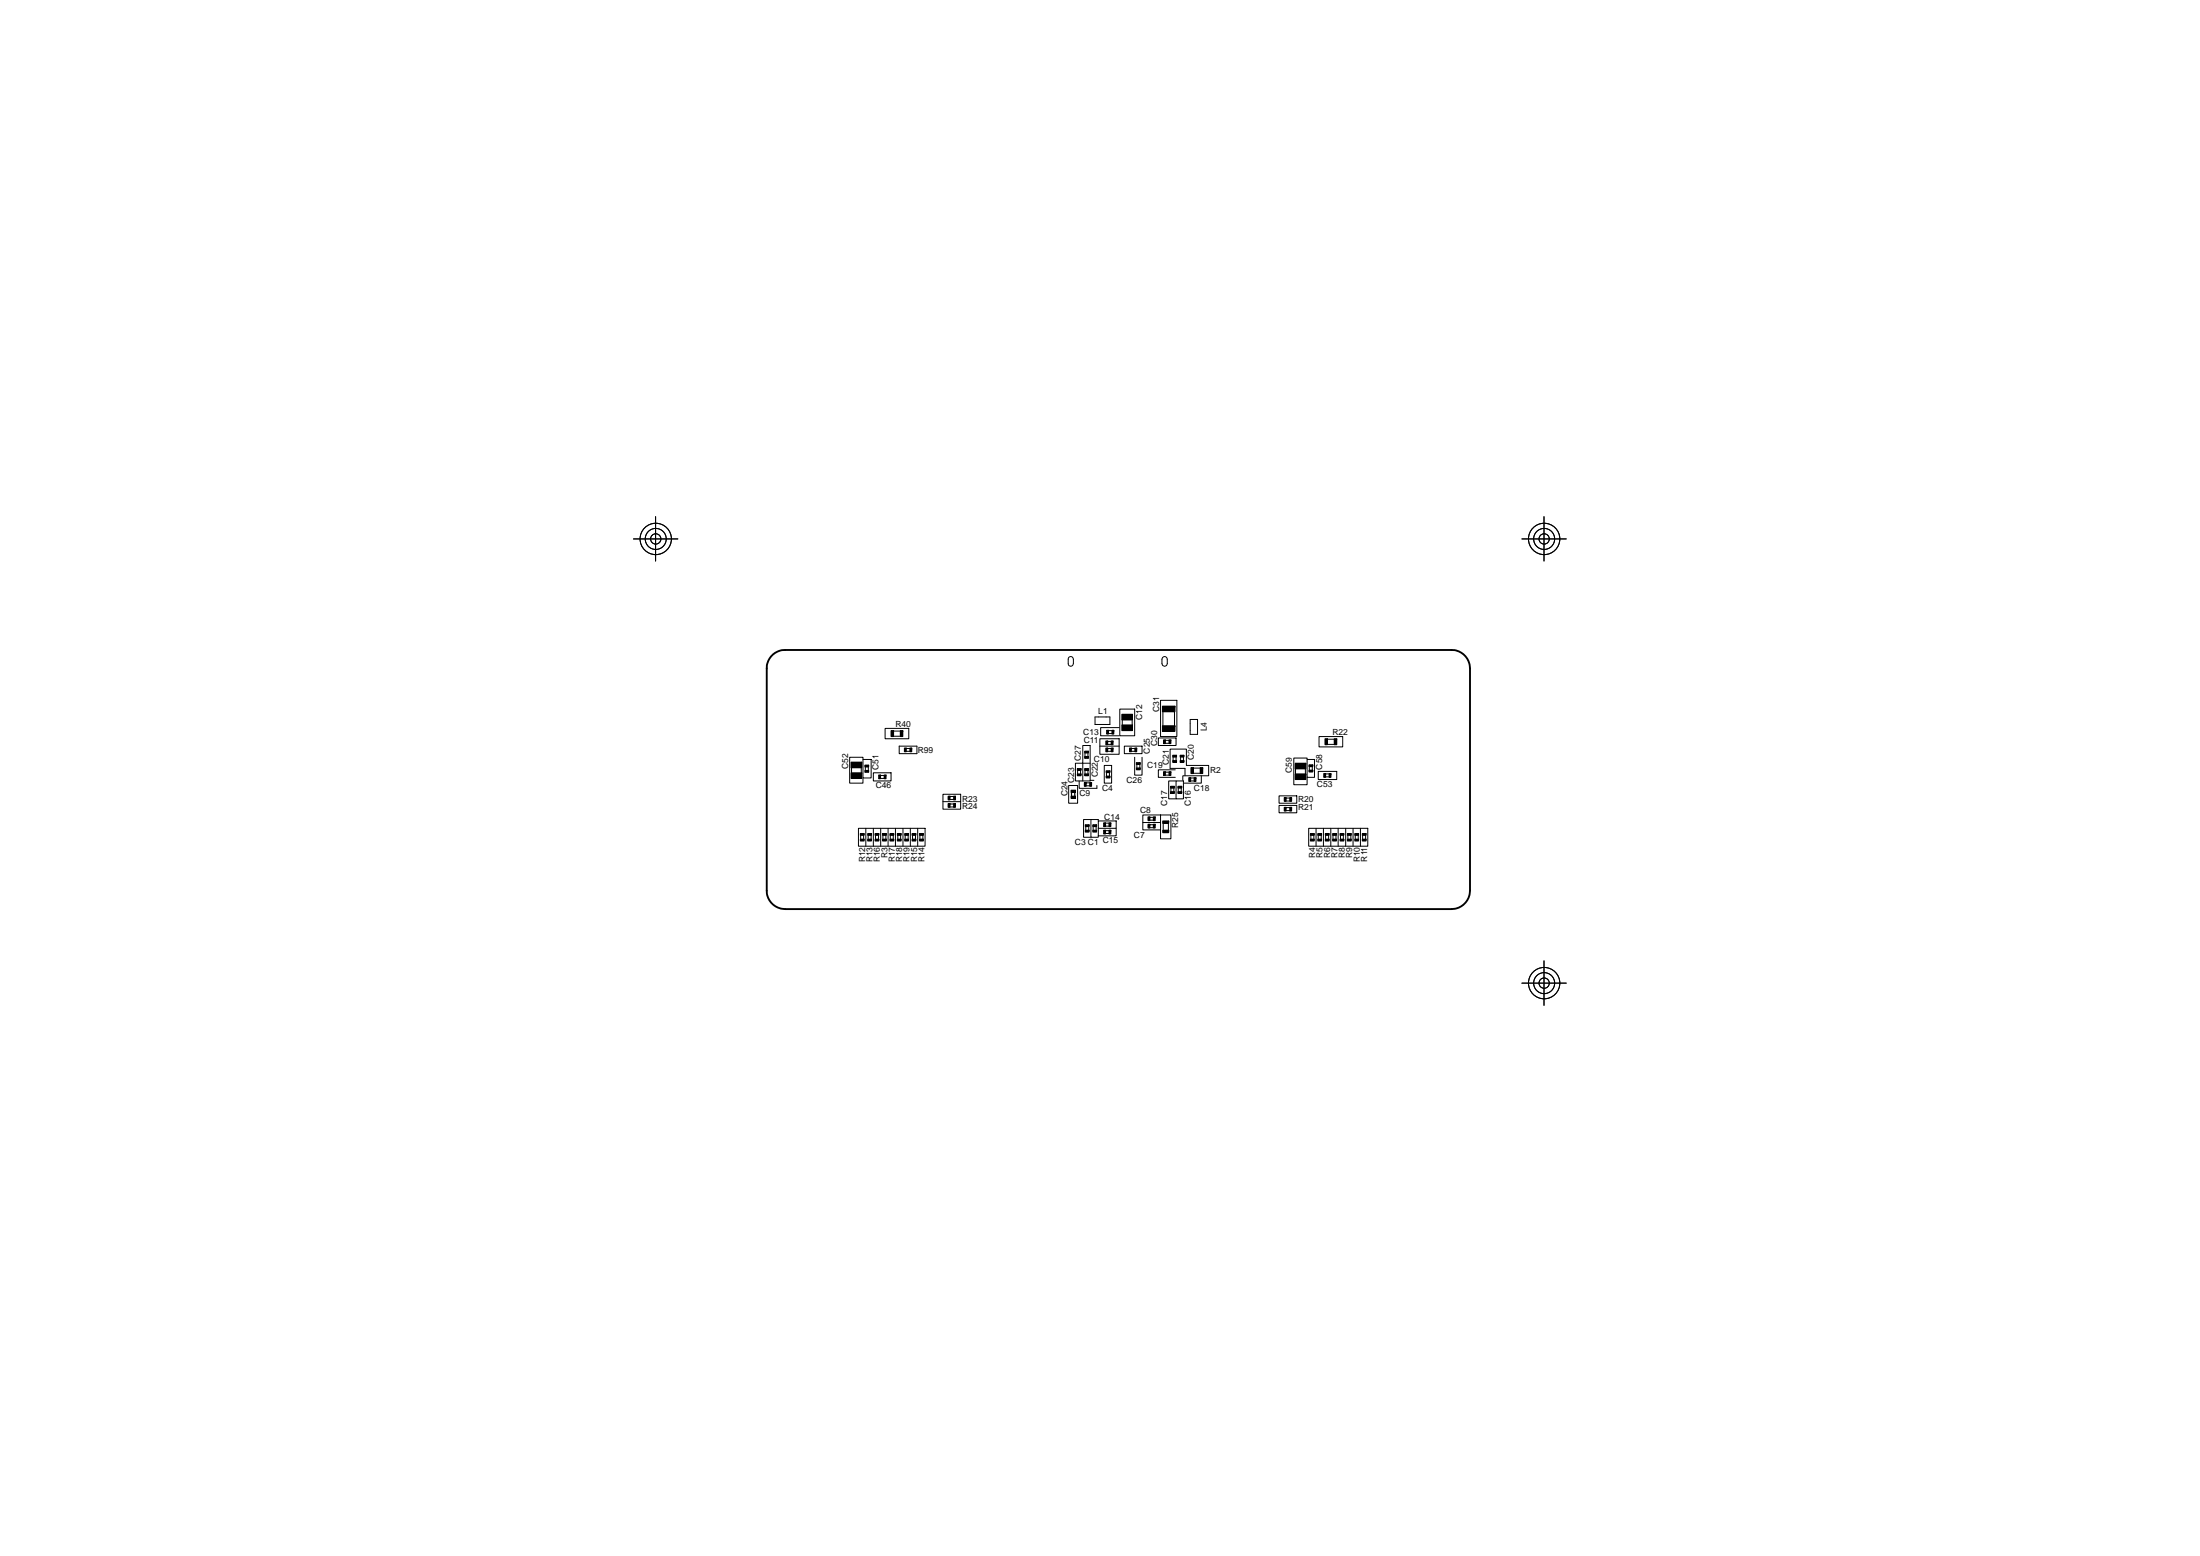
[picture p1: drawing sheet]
<svg xmlns="http://www.w3.org/2000/svg" width="297mm" height="210mm" viewBox="0 0 297 210" stroke-linecap="round" stroke-linejoin="round" font-family="sans-serif">
<g fill="none" stroke="#000" stroke-width=".14">
<path d="M88.5 69.7v6M91.5 72.7h-6M208.5 69.7v6M211.5 72.7h-6M119.5 98.3h3.2v1.4h-3.2zM120.3 98.6h.3v.8h-.3zM120.4 99.4h1.4M120.4 98.7h1.4M120.6 98.6h.1M121.6 98.6h.3v.8h-.3zM121.9 98.6h.1M144.3 88.7a.35 .35 0 0 1 .4-.1 .35 .35 0 0 1 .2 .4v.6a.35 .35 0 0 1-.3 .3 .35 .35 0 0 1-.4-.3z"/>
<path d="M147.8 96.8h2.1v1h-2.1zM148.5 99.7h2.6v2.1h-2.6zM149.3 100h.3v.5h-.3zM149.4 98.6h.3v.5h-.3zM149.5 99h.8M149.5 98.6h.8M149.6 100h.1M149.7 98.6h.1M150 100h.3v.5h-.3zM150.1 98.6h.3v.5h-.3zM150.3 100h.1M150.4 98.6h.1"/>
<path d="M151.1 98.2h-2.5v1.1h2.5M151.2 95.7h2v3.6h-2zM151.5 97.8h1.4v.8h-1.4zM151.5 96.4h1.4v.8h-1.4zM151.5 97.1v.8M152.9 97.1v.8M152.9 97.8h.1M152.9 96.4h.1M156.4 99.6h2.4v1h-2.4zM156.7 94.5h2.2v4.9h-2.2zM156.9 97.9h1.7v.8h-1.7zM156.9 95.3h1.7v.8h-1.7z"/>
<path d="M157 88.7a.36 .36 0 0 1 .4-.1 .36 .36 0 0 1 .2 .4v.6a.36 .36 0 0 1-.4 .3 .36 .36 0 0 1-.3-.3v-.6zM157 96v2M157.1 99.8h.2v.6h-.2zM157.2 99.9h.8M157.3 99.8h.1M157.8 99.8h.3v.6h-.3zM158.1 99.8h.1M158.6 96v2M158.6 97.9h.1M158.6 95.3h.1M160.7 97.1h1v2h-1zM178.1 99.4h3.2v1.4h-3.2z"/>
<path d="M178.9 99.7h.3v.8h-.3zM179 99.8h1.4M179.2 99.7h.1M180.1 99.7h.4v.8h-.4zM180.5 99.7h.1M114.9 102.8h1.4v.8h-1.4zM114.9 104.3h1.4v.8h-1.4zM115 103.6v.7M115.9 111.8h9v2.4h-9zM116.2 113.2h.5v.3h-.5zM116.2 112.5h.5v.2h-.5zM116.2 112.6v.8"/>
<path d="M116.3 103.6v.7M116.3 102.8h.1M116.3 104.3h.1M116.5 102.5h1.1v2.5h-1.1zM116.5 102.5v-.3h-1.8v3.5h1.8v-.7M116.6 112.6v.8M116.7 113.2h.1M116.7 112.5h.1M116.8 103.3h.5v.2h-.5zM116.8 104h.5v.2h-.5zM116.8 103.3v.9M116.9 111.8v2.4"/>
<path d="M117.2 113.2h.5v.3h-.5zM117.2 112.5h.5v.2h-.5zM117.2 112.6v.8M117.2 103.3v.9M117.3 103.3h.1M117.3 104h.1M117.6 112.6v.8M117.7 113.2h.1M117.7 112.5h.1M117.9 111.8v2.4M117.9 104.3h2.4v1.1h-2.4zM118.1 113.2h.6v.3h-.6z"/>
<path d="M118.1 112.5h.6v.2h-.6zM118.2 112.6v.8M118.6 112.6v.8M118.6 104.6h.3v.5h-.3zM118.7 113.2h.1M118.7 112.5h.1M118.7 105.1h.9M118.7 104.6h.9M118.9 104.6h.1M118.9 111.8v2.4M119.2 113.2h.5v.3h-.5zM119.2 112.5h.5v.2h-.5z"/>
<path d="M119.2 112.6v.8M119.4 104.6h.2v.5h-.2zM119.6 112.6v.8M119.6 104.6h.1M119.7 113.2h.1M119.7 112.5h.1M119.9 111.8v2.4M120.2 113.2h.5v.3h-.5zM120.2 112.5h.5v.2h-.5zM120.2 112.6v.8M120.6 112.6v.8M120.7 113.2h.1"/>
<path d="M120.7 112.5h.1M120.9 111.8v2.4M121.2 113.2h.5v.3h-.5zM121.2 112.5h.5v.2h-.5zM121.2 112.6v.8M121.4 100.7h2.4v1h-2.4zM121.6 112.6v.8M121.7 113.2h.1M121.7 112.5h.1M121.9 111.8v2.4M122.1 100.9h.3v.6h-.3zM122.1 113.2h.6v.3h-.6z"/>
<path d="M122.1 112.5h.6v.2h-.6zM122.2 101h.8M122.2 101.4h.8M122.2 112.6v.8M122.4 100.9h.1M122.6 112.6v.8M122.7 113.2h.1M122.7 112.5h.1M122.8 100.9h.3v.6h-.3zM122.9 111.8v2.4M123.1 100.9h.1M123.1 113.2h.6v.3h-.6z"/>
<path d="M123.1 112.5h.6v.2h-.6zM123.2 112.6v.8M123.6 112.6v.8M123.7 113.2h.1M123.7 112.5h.1M123.9 111.8v2.4M124.2 113.2h.5v.3h-.5zM124.2 112.5h.5v.2h-.5zM124.2 112.6v.8M124.6 112.6v.8M124.7 113.2h.1M124.7 112.5h.1"/>
<path d="M127.3 107.2h2.4v2h-2.4zM127.3 108.2h2.4M128 107.4h.3v.5h-.3zM128 108.4h.3v.5h-.3zM128.1 107.5h.8M128.1 107.9h.8M128.1 108.5h.8M128.1 108.9h.8M128.3 107.4h.1M128.3 108.4h.1M128.8 107.4h.2v.5h-.2zM128.8 108.4h.2v.5h-.2z"/>
<path d="M129 107.4h.1M129 108.4h.1M144.3 106h1.2v2.4h-1.2zM144.6 107.4h.6v.3h-.6zM144.6 106.6h.6v.3h-.6zM145.2 107.4h.1M145.2 106.6h.1M145.5 103.7h.5v.3h-.5zM145.5 104.4h.5v.3h-.5zM145.5 103.8v.8M145.7 105.4v1h2.4v-.4M145.9 103.8v.8"/>
<path d="M146 103.7h.1M146 104.4h.1M146.2 100.6h1v4.8h-2v-2.4h1zM146.4 105.6h.3v.5h-.3zM146.4 103.7h.6v.3h-.6zM146.4 104.4h.6v.3h-.6zM146.4 101.4h.6v.2h-.6zM146.4 102.1h.6v.2h-.6zM146.5 106h.8M146.5 105.6h.8M146.5 101.4v.9M146.5 103.8v.8"/>
<path d="M146.5 111.3h.5v.2h-.5zM146.5 112h.5v.3h-.5zM146.6 111.4v.8M146.7 105.6h.1M146.9 101.4v.9M146.9 103.8v.8M147 103.7h.1M147 104.4h.1M147 101.4h.1M147 102.1h.1M147 111.4v.8M147 111.3h.1"/>
<path d="M147 112h.1M147.1 105.6h.3v.5h-.3zM147.2 105.3h.5M147.2 103h-1v2.4M147.3 110.6h-1v2.4h1M147.4 105.6h.1M147.5 111.3h.6v.2h-.6zM147.5 112h.6v.3h-.6zM147.6 111.4v.8M148 111.4v.8M148.1 111.3h.1M148.1 112h.1"/>
<path d="M148.3 110.8h2.4v1h-2.4zM148.3 111.8v1h2.4v-1M148.3 110.8v-.2h-1v2.4h1v-.2M148.5 100.7h2.6M149 111h.3v.5h-.3zM149 112h.3v.5h-.3zM149.1 111.5h.8M149.1 112.5h.8M149.1 111.1h.8M149.1 112.1h.8M149.1 103.3h1v2.4h-1zM149.3 111h.1"/>
<path d="M149.3 112h.1M149.3 100.9h.3v.6h-.3zM149.3 104.7h.6v.3h-.6zM149.3 104h.6v.3h-.6zM149.4 101.4h.8M149.4 100.5h.8M149.4 101h.8M149.4 100.1h.8M149.4 104.1v.8M149.6 100.9h.1M149.7 111h.3v.5h-.3zM149.7 112h.3v.5h-.3z"/>
<path d="M149.8 104.1v.8M149.9 104.7h.1M149.9 104h.1M150 111h.1M150 112h.1M150 100.9h.3v.6h-.3zM150.3 100.9h.1M151.8 100.7h2.4v1h-2.4zM152.5 100.9h.3v.6h-.3zM152.6 101.4h.8M152.6 101h.8M152.8 100.9h.1"/>
<path d="M153.2 102.2v2.4h1v-2.4M153.2 100.9h.3v.6h-.3zM153.4 102.9h.5v.3h-.5zM153.4 103.6h.5v.3h-.5zM153.5 100.9h.1M153.5 103v.8M153.9 103v.8M153.9 102.9h.1M153.9 103.6h.1M154.3 110h2.4v1h-2.4zM154.3 111v1h2.4v-1M155 111.2h.3v.5h-.3z"/>
<path d="M155 110.2h.3v.5h-.3zM155.1 111.7h.8M155.1 110.7h.8M155.1 111.3h.8M155.1 110.3h.8M155.3 111.2h.1M155.3 110.2h.1M155.7 111.2h.3v.5h-.3zM155.7 110.2h.3v.5h-.3zM156 111.2h.1M156 110.2h.1M156.7 110h1.4v3.2h-1.4v-1.2"/>
<path d="M157 112h.8v.4h-.8zM157 110.8h.8v.3h-.8zM157.1 110.9v1.4M157.1 104.1h.2v.5h-.2zM157.2 104.6h.8M157.2 100.3h.8M157.2 104.2h.8M157.3 104.1h.1M157.8 110.9v1.4M157.8 112h.1M157.8 110.8h.1M157.8 104.1h.3v.5h-.3z"/>
<path d="M158 106.1h.6v.3h-.6zM158 106.8h.6v.3h-.6zM158.1 106.2v.8M158.1 104.1h.1M158.3 102.6h.6v.3h-.6zM158.3 101.9h.6v.3h-.6zM158.4 102v.8M158.5 106.2v.8M158.6 106.1h.1M158.6 106.8h.1M158.7 103.9h-2.3v1h2.3M158.8 105.4h-1v2.4h1"/>
<path d="M158.8 105.4h1v2.4h-1zM158.8 102v.8M158.9 102.6h.1M158.9 101.9h.1M159 106.1h.6v.3h-.6zM159 106.8h.6v.3h-.6zM159.1 106.2v.8M159.3 102.6h.5v.3h-.5zM159.3 101.9h.5v.3h-.5zM159.4 102v.8M159.5 106.2v.8M159.6 106.1h.1"/>
<path d="M159.6 106.8h.1M159.8 102v.8M159.8 102.6h.1M159.8 101.9h.1M160 104.7v-1h-2v-2.6h2.2v2.2h3v1.4h-3.5v.6M160.5 104.9h.3v.6h-.3zM160.6 105.4h.8M160.6 105h.8M160.8 104.9h.1M160.8 103.6h.3v.8h-.3zM160.9 103.7h1.4M160.9 104.4h1.4"/>
<path d="M161.1 103.6h.1M161.2 104.9h.3v.6h-.3zM161.5 104.9h.1M162 103.6h.4v.8h-.4zM162.2 104.7v1h-2.3M162.4 103.6h.1M172.7 107.4h2.4v1h-2.4zM172.7 108.7h2.4v1h-2.4zM173.4 108.9h.2v.6h-.2zM173.4 107.6h.2v.5h-.2zM173.5 109.4h.8M173.5 109h.8"/>
<path d="M173.5 108.1h.8M173.5 107.7h.8M173.6 108.9h.1M173.6 107.6h.1M174.1 108.9h.3v.6h-.3zM174.1 107.6h.3v.5h-.3zM174.4 108.9h.1M174.4 107.6h.1M174.9 103h1.4v.8h-1.4zM174.9 104.4h1.4v.8h-1.4zM174.9 103.7v.8M176.3 103.7v.8"/>
<path d="M176.3 103h.1M176.3 104.4h.1M176.5 102.5v-.2h-1.8v3.6h1.8v-1M176.5 102.5h1v2.4h-1zM176.7 111.8h8v2.4h-8zM176.7 103.2h.5v.3h-.5zM176.7 103.9h.5v.3h-.5zM176.8 103.3v.8M176.9 113.2h.5v.3h-.5zM176.9 112.5h.5v.2h-.5zM177 112.6v.8M177.2 103.3v.8"/>
<path d="M177.2 103.2h.1M177.2 103.9h.1M177.4 112.6v.8M177.4 113.2h.1M177.4 112.5h.1M177.7 111.8v2.4M177.9 113.2h.5v.3h-.5zM177.9 112.5h.5v.2h-.5zM178 104.1h2.5v1.1h-2.5zM178 112.6v.8M178.4 112.6v.8M178.4 113.2h.1"/>
<path d="M178.4 112.5h.1M178.7 111.8v2.4M178.7 104.4h.3v.5h-.3zM178.8 104.8h.8M178.8 104.4h.8M178.9 113.2h.5v.3h-.5zM178.9 112.5h.5v.2h-.5zM179 100.5h1.4M179 104.4h.1M179 112.6v.8M179.4 112.6v.8M179.4 113.2h.1"/>
<path d="M179.4 112.5h.1M179.4 104.4h.3v.5h-.3zM179.7 111.8v2.4M179.7 104.4h.1M179.9 113.2h.5v.3h-.5zM179.9 112.5h.5v.2h-.5zM180 112.6v.8M180.4 112.6v.8M180.4 113.2h.1M180.4 112.5h.1M180.7 111.8v2.4M180.9 113.2h.5v.3h-.5z"/>
<path d="M180.9 112.5h.5v.2h-.5zM181 112.6v.8M181.4 112.6v.8M181.4 113.2h.1M181.4 112.5h.1M181.7 111.8v2.4M181.9 113.2h.5v.3h-.5zM181.9 112.5h.5v.2h-.5zM182 112.6v.8M182.4 112.6v.8M182.4 113.2h.1M182.4 112.5h.1"/>
<path d="M182.7 111.8v2.4M182.9 113.2h.5v.3h-.5zM182.9 112.5h.5v.2h-.5zM183 112.6v.8M183.4 112.6v.8M183.4 113.2h.1M183.4 112.5h.1M183.7 111.8v2.4M183.9 113.2h.5v.3h-.5zM183.9 112.5h.5v.2h-.5zM184 112.6v.8M184.4 112.6v.8"/>
<path d="M184.4 113.2h.1M184.4 112.5h.1M205.5 132.7h6M208.5 129.7v6"/>
<circle cx="88.5" cy="72.7" r="1.42"/>
<circle cx="88.5" cy="72.7" r="2.12"/>
<circle cx="88.5" cy="72.7" r=".7"/>
<circle cx="208.5" cy="72.7" r="1.42"/>
<circle cx="208.5" cy="72.7" r="2.12"/>
<circle cx="208.5" cy="72.7" r=".7"/>
<circle cx="208.5" cy="132.7" r="1.42"/>
<circle cx="208.5" cy="132.7" r="2.12"/>
<circle cx="208.5" cy="132.7" r=".7"/>
</g>
<g fill="#000">
<path d="M120.3 98.6h.3v.8h-.3zM121.6 98.6h.3v.8h-.3zM149.3 100h.3v.5h-.3zM149.4 98.6h.3v.5h-.3zM150 100h.3v.5h-.3zM150.1 98.6h.3v.5h-.3zM151.5 97.8h1.4v.8h-1.4zM151.5 96.4h1.4v.8h-1.4zM156.9 97.9h1.7v.8h-1.7zM156.9 95.3h1.7v.8h-1.7zM157.1 99.8h.2v.6h-.2zM157.8 99.8h.3v.6h-.3z"/>
<path d="M178.9 99.7h.3v.8h-.3zM180.1 99.7h.4v.8h-.4zM114.9 102.8h1.4v.8h-1.4zM114.9 104.3h1.4v.8h-1.4zM116.2 113.2h.5v.3h-.5zM116.2 112.5h.5v.2h-.5zM116.8 103.3h.5v.2h-.5zM116.8 104h.5v.2h-.5zM117.2 113.2h.5v.3h-.5zM117.2 112.5h.5v.2h-.5zM118.1 113.2h.6v.3h-.6zM118.1 112.5h.6v.2h-.6z"/>
<path d="M118.6 104.6h.3v.5h-.3zM119.2 113.2h.5v.3h-.5zM119.2 112.5h.5v.2h-.5zM119.4 104.6h.2v.5h-.2zM120.2 113.2h.5v.3h-.5zM120.2 112.5h.5v.2h-.5zM121.2 113.2h.5v.3h-.5zM121.2 112.5h.5v.2h-.5zM122.1 100.9h.3v.6h-.3zM122.1 113.2h.6v.3h-.6zM122.1 112.5h.6v.2h-.6zM122.8 100.9h.3v.6h-.3z"/>
<path d="M123.1 113.2h.6v.3h-.6zM123.1 112.5h.6v.2h-.6zM124.2 113.2h.5v.3h-.5zM124.2 112.5h.5v.2h-.5zM128 107.4h.3v.5h-.3zM128 108.4h.3v.5h-.3zM128.8 107.4h.2v.5h-.2zM128.8 108.4h.2v.5h-.2zM144.6 107.4h.6v.3h-.6zM144.6 106.6h.6v.3h-.6zM145.5 103.7h.5v.3h-.5zM145.5 104.4h.5v.3h-.5z"/>
<path d="M146.4 105.6h.3v.5h-.3zM146.4 103.7h.6v.3h-.6zM146.4 104.4h.6v.3h-.6zM146.4 101.4h.6v.2h-.6zM146.4 102.1h.6v.2h-.6zM146.5 111.3h.5v.2h-.5zM146.5 112h.5v.3h-.5zM147.1 105.6h.3v.5h-.3zM147.5 111.3h.6v.2h-.6zM147.5 112h.6v.3h-.6zM149 111h.3v.5h-.3zM149 112h.3v.5h-.3z"/>
<path d="M149.3 100.9h.3v.6h-.3zM149.3 104.7h.6v.3h-.6zM149.3 104h.6v.3h-.6zM149.7 111h.3v.5h-.3zM149.7 112h.3v.5h-.3zM150 100.9h.3v.6h-.3zM152.5 100.9h.3v.6h-.3zM153.2 100.9h.3v.6h-.3zM153.4 102.9h.5v.3h-.5zM153.4 103.6h.5v.3h-.5zM155 111.2h.3v.5h-.3zM155 110.2h.3v.5h-.3z"/>
<path d="M155.7 111.2h.3v.5h-.3zM155.7 110.2h.3v.5h-.3zM157 112h.8v.4h-.8zM157 110.8h.8v.3h-.8zM157.1 104.1h.2v.5h-.2zM157.8 104.1h.3v.5h-.3zM158 106.1h.6v.3h-.6zM158 106.8h.6v.3h-.6zM158.3 102.6h.6v.3h-.6zM158.3 101.9h.6v.3h-.6zM159 106.1h.6v.3h-.6zM159 106.8h.6v.3h-.6z"/>
<path d="M159.3 102.6h.5v.3h-.5zM159.3 101.9h.5v.3h-.5zM160.5 104.9h.3v.6h-.3zM160.8 103.6h.3v.8h-.3zM161.2 104.9h.3v.6h-.3zM162 103.6h.4v.8h-.4zM173.4 108.9h.2v.6h-.2zM173.4 107.6h.2v.5h-.2zM174.1 108.9h.3v.6h-.3zM174.1 107.6h.3v.5h-.3zM174.9 103h1.4v.8h-1.4zM174.9 104.4h1.4v.8h-1.4z"/>
<path d="M176.7 103.2h.5v.3h-.5zM176.7 103.9h.5v.3h-.5zM176.9 113.2h.5v.3h-.5zM176.9 112.5h.5v.2h-.5zM177.9 113.2h.5v.3h-.5zM177.9 112.5h.5v.2h-.5zM178.7 104.4h.3v.5h-.3zM178.9 113.2h.5v.3h-.5zM178.9 112.5h.5v.2h-.5zM179.4 104.4h.3v.5h-.3zM179.9 113.2h.5v.3h-.5zM179.9 112.5h.5v.2h-.5z"/>
<path d="M180.9 113.2h.5v.3h-.5zM180.9 112.5h.5v.2h-.5zM181.9 113.2h.5v.3h-.5zM181.9 112.5h.5v.2h-.5zM182.9 113.2h.5v.3h-.5zM182.9 112.5h.5v.2h-.5zM183.9 113.2h.5v.3h-.5zM183.9 112.5h.5v.2h-.5z"/>
</g>
<path d="M144.7 107v.4M145.1 107v.4" fill="none" stroke="#000" stroke-width=".17"/>
<path d="M104.2 88.4a2.46 2.46 0 0 1 1.8-.7h90a2.49 2.49 0 0 1 2.5 2.5v30a2.51 2.51 0 0 1-2.5 2.5h-90a2.49 2.49 0 0 1-2.5-2.5v-30a2.46 2.46 0 0 1 .7-1.8z" fill="none" stroke="#000" stroke-width=".25"/>
<g font-size="1.1">
<text x="120.9" y="98.1">R40</text>
<text x="123.9" y="101.6">R99</text>
<text x="146.3" y="99.1">C13</text>
<text x="146.3" y="100.3">C11</text>
<text x="148.3" y="96.4">L1</text>
<text x="154.2" y="97.1" transform="rotate(-90 154.2 97.1)">C12</text>
<text x="155.2" y="101.7" transform="rotate(-90 155.2 101.7)">C25</text>
<text x="156.2" y="100.6" transform="rotate(-90 156.2 100.6)">C30</text>
<text x="156.5" y="96.1" transform="rotate(-90 156.5 96.1)">C31</text>
<text x="162.9" y="98.7" transform="rotate(-90 162.9 98.7)">L4</text>
<text x="179.9" y="99.1">R22</text>
<text x="114.5" y="103.8" transform="rotate(-90 114.5 103.8)">C52</text>
<text x="118.2" y="106.4">C46</text>
<text x="118.6" y="103.9" transform="rotate(-90 118.6 103.9)">C51</text>
<text x="144.1" y="107.5" transform="rotate(-90 144.1 107.5)">C24</text>
<text x="145" y="105.7" transform="rotate(-90 145 105.7)">C23</text>
<text x="145.7" y="107.4">C9</text>
<text x="145.9" y="102.7" transform="rotate(-90 145.9 102.7)">C27</text>
<text x="147.7" y="102.8">C10</text>
<text x="148.2" y="104.9" transform="rotate(-90 148.2 104.9)">C22</text>
<text x="148.8" y="106.7">C4</text>
<text x="152.1" y="105.6">C26</text>
<text x="154.9" y="103.7">C19</text>
<text x="157.8" y="103.2" transform="rotate(-90 157.8 103.2)">C21</text>
<text x="161.2" y="102.6" transform="rotate(-90 161.2 102.6)">C20</text>
<text x="161.2" y="106.7">C18</text>
<text x="163.4" y="104.4">R2</text>
<text x="174.4" y="104.3" transform="rotate(-90 174.4 104.3)">C59</text>
<text x="177.8" y="106.2">C53</text>
<text x="178.5" y="103.8" transform="rotate(-90 178.5 103.8)">C58</text>
<text x="129.9" y="108.2">R23</text>
<text x="129.9" y="109.2">R24</text>
<text x="149.1" y="110.6">C14</text>
<text x="153.1" y="113">C7</text>
<text x="153.9" y="109.8">C8</text>
<text x="157.6" y="108.8" transform="rotate(-90 157.6 108.8)">C17</text>
<text x="159.1" y="111.7" transform="rotate(-90 159.1 111.7)">R25</text>
<text x="160.8" y="108.8" transform="rotate(-90 160.8 108.8)">C16</text>
<text x="175.3" y="109.3">R21</text>
<text x="175.3" y="108.2">R20</text>
<text x="116.8" y="116.4" transform="rotate(-90 116.8 116.4)">R12</text>
<text x="117.8" y="116.4" transform="rotate(-90 117.8 116.4)">R13</text>
<text x="118.8" y="116.4" transform="rotate(-90 118.8 116.4)">R16</text>
<text x="119.8" y="115.7" transform="rotate(-90 119.8 115.7)">R3</text>
<text x="120.8" y="116.4" transform="rotate(-90 120.8 116.4)">R17</text>
<text x="121.8" y="116.4" transform="rotate(-90 121.8 116.4)">R18</text>
<text x="122.8" y="116.4" transform="rotate(-90 122.8 116.4)">R19</text>
<text x="123.8" y="116.4" transform="rotate(-90 123.8 116.4)">R15</text>
<text x="124.8" y="116.4" transform="rotate(-90 124.8 116.4)">R14</text>
<text x="145.1" y="114">C3 C1 C15</text>
<text x="177.6" y="115.7" transform="rotate(-90 177.6 115.7)">R4</text>
<text x="178.6" y="115.7" transform="rotate(-90 178.6 115.7)">R5</text>
<text x="179.6" y="115.7" transform="rotate(-90 179.6 115.7)">R6</text>
<text x="180.6" y="115.7" transform="rotate(-90 180.6 115.7)">R7</text>
<text x="181.6" y="115.7" transform="rotate(-90 181.6 115.7)">R8</text>
<text x="182.6" y="115.7" transform="rotate(-90 182.6 115.7)">R9</text>
<text x="183.6" y="116.4" transform="rotate(-90 183.6 116.4)">R10</text>
<text x="184.6" y="116.3" transform="rotate(-90 184.6 116.3)">R11</text>
</g>
</svg>
